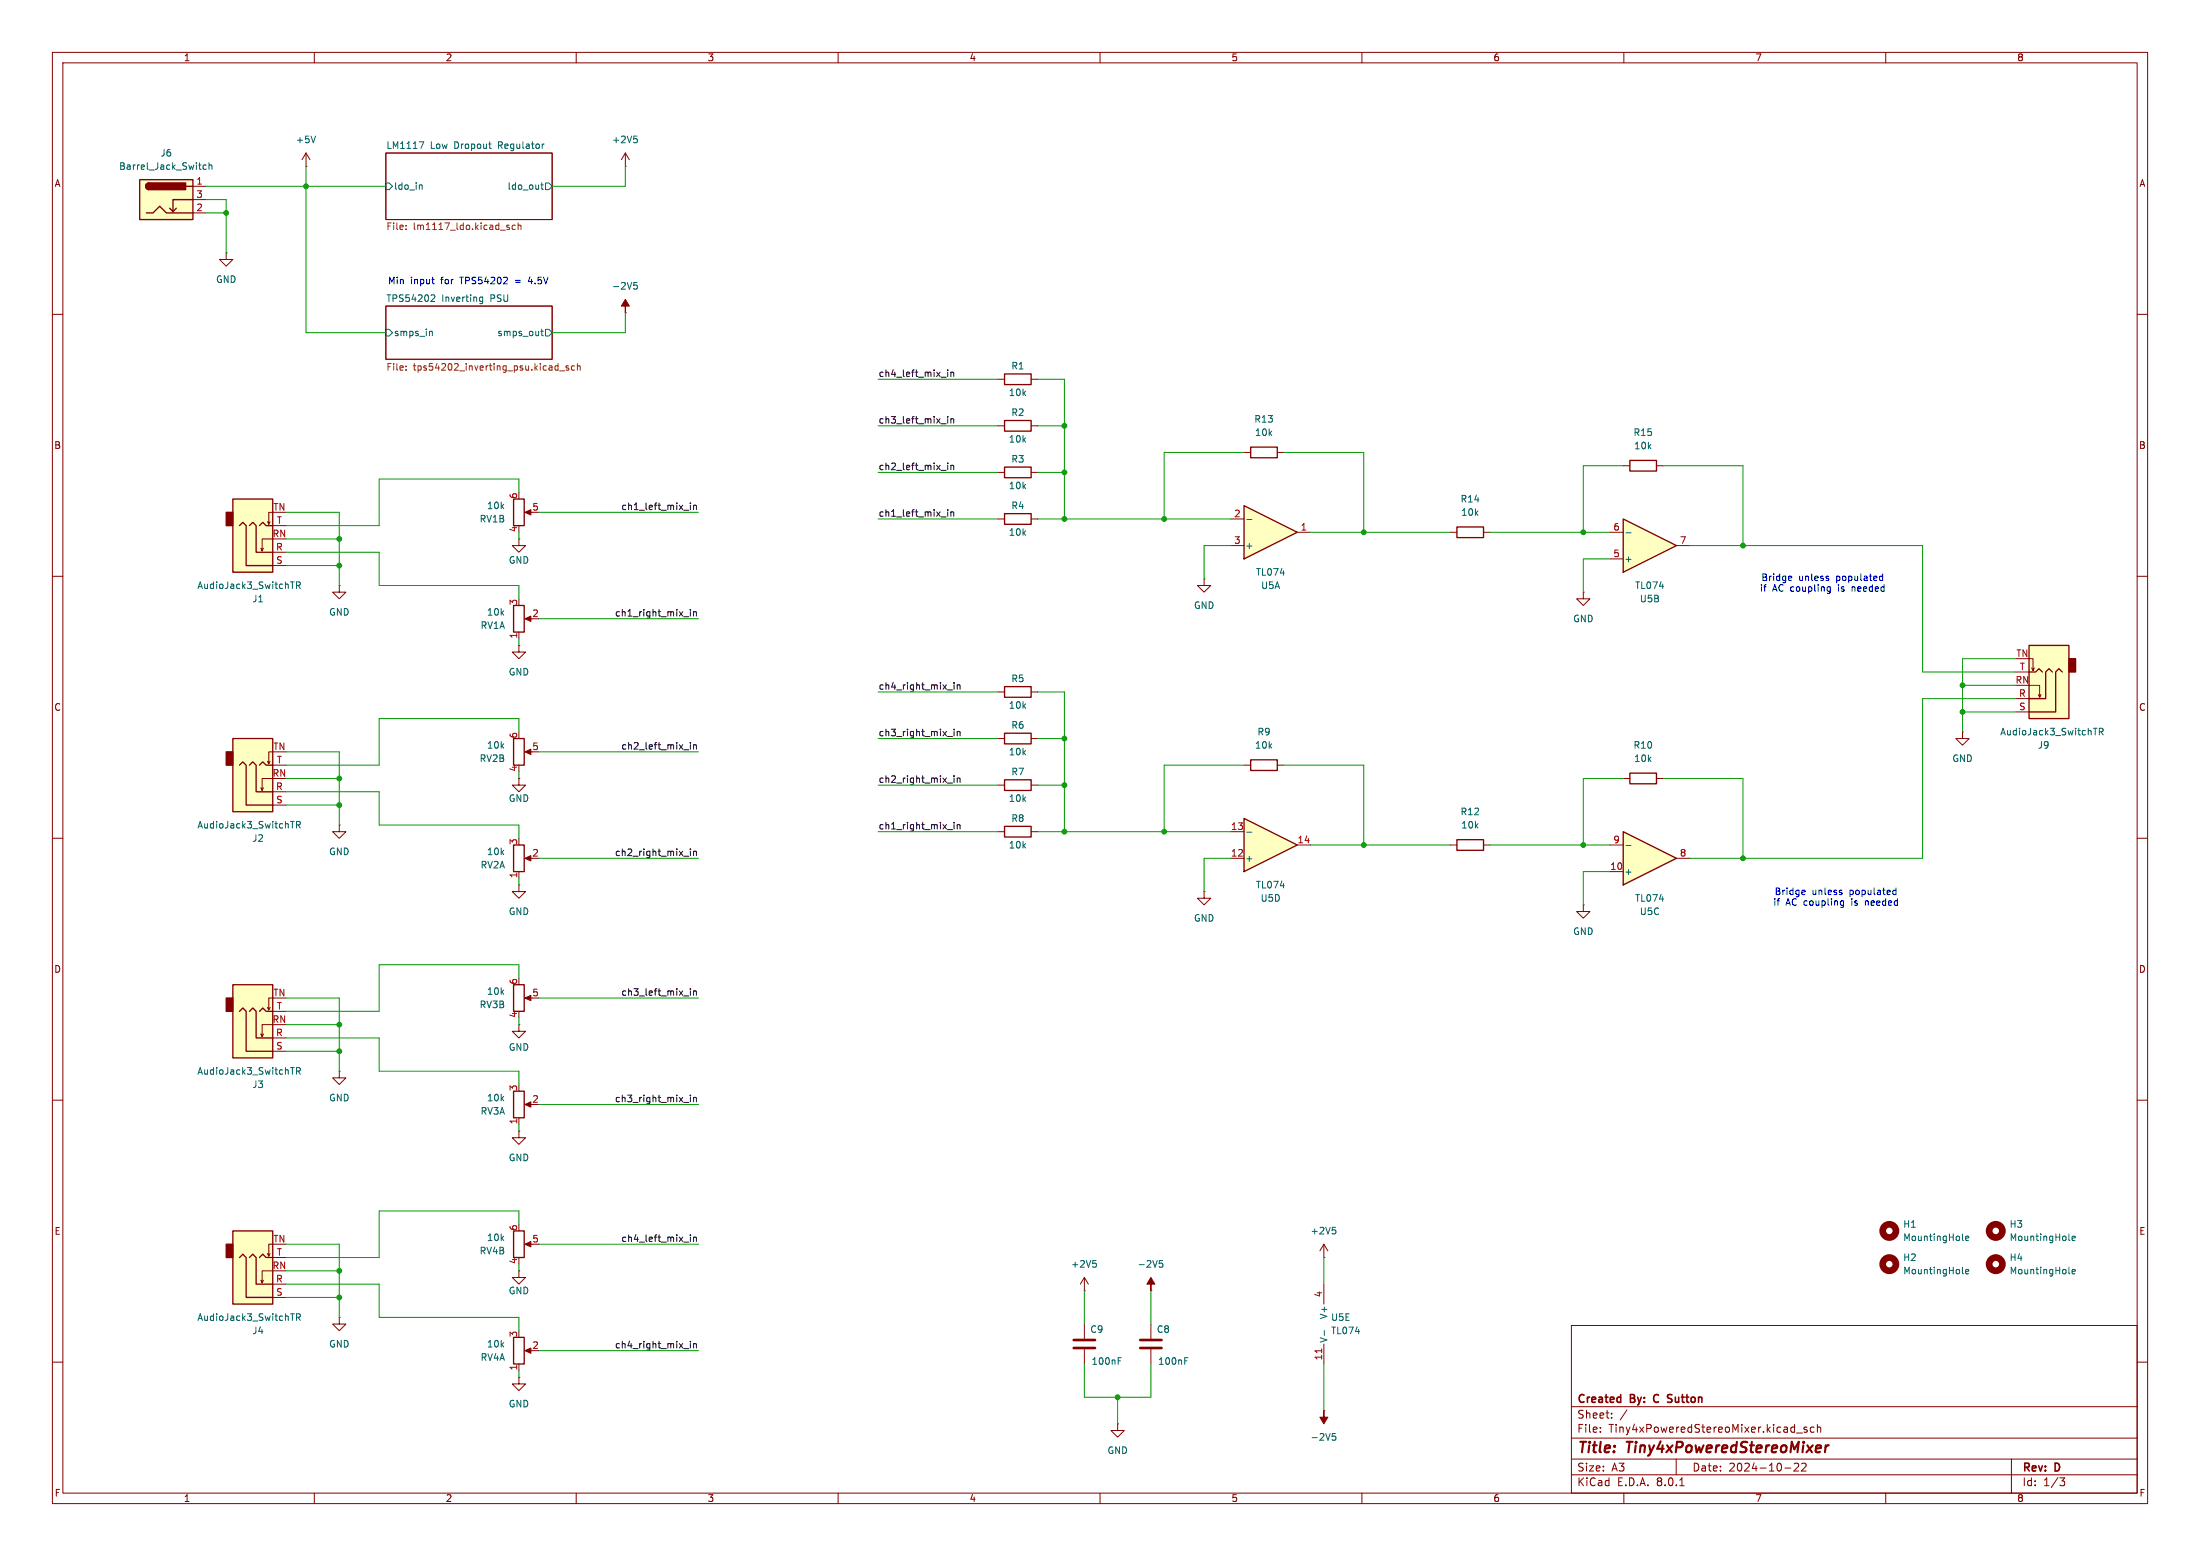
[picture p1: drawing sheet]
<svg xmlns="http://www.w3.org/2000/svg" width="420mm" height="297mm" viewBox="0 0 420 297" stroke-linecap="round" stroke-linejoin="round" font-family="sans-serif">
<g fill="none" stroke="#840000" stroke-width=".19">
<path d="M10 10h400v277h-400zM12 12h396v273h-396zM60 10v2M110 10v2M160 10v2M210 10v2M260 10v2M310 10v2M360 10v2M58.4 31.8h.1M58.4 29.2l-.7 1.3M58.4 29.2v2.6"/>
<path d="M58.4 29.2l.8 1.3M73.7 29.2h31.7v12.7h-31.7zM10 60h2M73.7 58.4h31.7v10.2h-31.7zM408 60h2M10 110h2M408 110h2M10 160h2M408 160h2M302.3 172.7v1.3h1.2l-1.2 1.3-1.3-1.3h1.3M302.3 172.7h.1M10 210h2"/>
<path d="M408 210h2M100.6 237.5h1M10 260h2M300 253h108v32h-108zM408 260h2M300 278.5h108M300 274.5h108M300 268.5h108M305.5 273.2v.2M305.5 272.5v.1M307.7 270.5v.2M307.7 269.8v.1"/>
<path d="M310.6 269.1l-1.3 1.9M320 278.5v3M342.9 273.5h1.2M343.3 279.4v.5l-.9 .9h1M344.7 279.4v.5l-.8 .9h.9M344.9 272.5l-.3-.1-.2 .2v.2l.5 .2v.3h-.5M346.3 272.5l-.4-.1-.3 .3 .1 .6h.6M346.9 272.5l.3-.1 .3 .1 .1 .9M346.9 271.9v1.5M384 278.5v6.5M60 285v2M110 285v2"/>
<path d="M160 285v2M210 285v2M260 285v2M300 281.5h108M310 285v2M320.7 283.6h.8M340.7 280.2h1.2M360 285v2M393.2 282.1h1l-.5 .6 .4 .1 .1 .5-.3 .3h-.5"/>
</g>
<path d="M348.5 275.9l-.1 1.3M349.1 275.9l-.4 .1-.2 .3" fill="none" stroke="#840000" stroke-width=".4"/>
<path d="M309.3 266.7l.1 .1M309.4 266.2v1.5M309.4 267.6l-.1 .1M315.8 266.4l-.1 .4 .1 .7M318.5 266.8l.5 .2M318.5 266.3h.7M319 267.6l-.5 .1" fill="none" stroke="#840000" stroke-width=".3"/>
<g fill="none" stroke="#006464" stroke-width=".19">
<path d="M60.2 26l-.4 1.2M73.7 34.9h.6l.6 .7-.6 .6h-.6zM80 27.1h.9l-.5 1.2M80.2 35.3l.4 .2v.6M93.3 27.5h.5M93.7 28.3h.1M103.2 35.3h.5M103.4 34.9v1.1l.3 .1M103.9 27.5h-.3M104.1 34.9h.7l.6 .7-.6 .6h-.7zM82.5 56.3h.4l.1 .3-.8 .9h.8M91.6 57.4l.2 .1h.3"/>
<path d="M92.1 56.7v1l-.2 .3-.3-.1M92.1 56.8l-.3-.1-.2 .1M73.7 62.9h.6l.6 .6-.6 .6h-.6zM82.2 63.2l.3 .2v.7M103.2 63.2h.5M103.4 62.8v1.1l.3 .2M104.1 62.9h.7l.6 .6-.6 .6h-.7z"/>
</g>
<g fill="none" stroke="#725600" stroke-width=".19">
<path d="M77.5 43.7v.1M77.5 43v.2M96.8 43.3l.5 .3-.1 .2h-.3M96.8 43h.4M98.4 43h-.4l-.2 .2 .1 .6h.5M98.9 43.1l.2-.1h.3l.1 .8M98.9 42.5v1.3M77.5 69.9v.1M77.5 70.5v.2M106.4 69.8l.1 .1M106.5 69.4v1.3M106.5 70.6l-.1 .1"/>
<path d="M106.8 70.8h1M108.5 69.9l-.3-.1-.2 .2 .1 .2 .4 .1v.3h-.5M109.7 69.9l-.4-.1-.2 .3 .1 .5h.5M110.2 69.9l.2-.1 .3 .1 .1 .8M110.2 69.4v1.3"/>
</g>
<path d="M100.2 237.5l1.1-.5v1z" fill="#840000" stroke="#840000" stroke-width=".19"/>
<path d="M98 234.9h2.1v5.1h-2.1z" fill="none" stroke="#840000" stroke-width=".25"/>
<path d="M309.9 158.8l10.1 5-10.1 5.1z" fill="#ffffc2"/>
<path d="M309.9 158.8l10.1 5-10.1 5.1z" fill="none" stroke="#840000" stroke-width=".25"/>
<path d="M307.3 166.4h2.6M307.3 161.3h2.6M320 163.8h2.6" fill="none" stroke="#840000" stroke-width=".19"/>
<path d="M310.4 161.4h1M374.6 243l.2 .1M375.2 242.7l.6-.1v-.2l-.4-.1-.2 .2 .1 .6h.5" fill="none" stroke="#006464" stroke-width=".19"/>
<circle cx="360.7" cy="241.3" r="1.27" fill="none" stroke="#840000" stroke-width="1.3"/>
<path d="M26.7 34.3h10.1v7.6h-10.1z" fill="#ffffc2"/>
<path d="M26.7 34.3h10.1v7.6h-10.1zM28.4 34.9a.64 .64 0 0 0-.6 .7 .64 .64 0 0 0 .6 .6M33.7 39.8l-.7 .6M35.6 35.6h1.2M36.8 38.1h-3.8v2.3l-.6-.6M27.9 40.6h1.3l1.3-1.2 1.2 1.2h5.1" fill="none" stroke="#840000" stroke-width=".25"/>
<g fill="#840000" stroke="#840000" stroke-width=".25">
<path d="M28 35.1l.4-.2v1.3a.63 .63 0 0 1-.5-.4 .63 .63 0 0 1 .1-.7z"/>
<path d="M28.4 34.9h7v1.3h-7z"/>
</g>
<path d="M36.8 35.6h2.6M36.8 38.1h2.6M119.4 31.8h.1M119.4 29.2l-.8 1.3M119.4 29.2v2.6M119.4 29.2l.7 1.3M36.8 40.6h2.6M43.2 48.3v1.2h1.2l-1.2 1.3-1.3-1.3h1.3M43.2 48.3h.1M64.8 157.5v1.3h1.2l-1.2 1.2-1.3-1.2h1.3M64.8 157.5h.1" fill="none" stroke="#840000" stroke-width=".19"/>
<path d="M39.4 31.5h-.4l-.2 .2 .1 .6h.5M39.9 31.6l.2-.1h.3l.1 .8M39.9 31.1v1.2M121 26h.6M121.4 26.5l.3 .2v.3l-.3 .2M374.6 236.6l.2 .2M375.2 236.4l.6-.1v-.3h-.4l-.2 .1 .1 .6h.5M395 236.6l.1 .2M395.6 236.4l.6-.1-.1-.3h-.4l-.1 .1v.6h.5M395 243l.1 .1M395.6 242.7l.6-.1-.1-.2-.4-.1-.1 .2v.6h.5" fill="none" stroke="#006464" stroke-width=".19"/>
<g fill="none" stroke="#840000" stroke-width="1.3">
<circle cx="360.7" cy="234.9" r="1.27"/>
<circle cx="381" cy="234.9" r="1.27"/>
<circle cx="381" cy="241.3" r="1.27"/>
</g>
<path d="M309.9 99.1l10.1 5-10.1 5.1z" fill="#ffffc2"/>
<path d="M309.9 99.1l10.1 5-10.1 5.1zM238.8 145h5v2.1h-5z" fill="none" stroke="#840000" stroke-width=".25"/>
<path d="M307.3 106.7h2.6M307.3 101.6h2.6M320 104.1h2.6M237.5 146.1h1.3M243.8 146.1h1.3M229.9 170.2v1.3h1.2l-1.2 1.2-1.3-1.2h1.3M229.9 170.2h.1" fill="none" stroke="#840000" stroke-width=".19"/>
<path d="M310.4 101.7h1" fill="none" stroke="#006464" stroke-width=".19"/>
<path d="M237.5 156.2l10.1 5.1-10.1 5.1z" fill="#ffffc2"/>
<path d="M191.8 157.7h5v2.1h-5zM191.8 148.8h5v2.1h-5zM237.5 156.2l10.1 5.1-10.1 5.1z" fill="none" stroke="#840000" stroke-width=".25"/>
<path d="M64.8 111.8v1.2h1.2l-1.2 1.3-1.3-1.3h1.3M64.8 111.8h.1M190.5 158.8h1.3M190.5 149.9h1.3M196.8 158.8h1.3M196.8 149.9h1.3M234.9 158.8h2.6M99.1 168.9v1.3h1.2l-1.2 1.3-1.3-1.3h1.3M99.1 168.9h.1M234.9 163.8h2.6M247.6 161.3h2.6" fill="none" stroke="#840000" stroke-width=".19"/>
<path d="M238 158.8h1" fill="none" stroke="#006464" stroke-width=".19"/>
<path d="M44.4 95.3h7.7v13.9h-7.7z" fill="#ffffc2"/>
<path d="M43.2 97.8h1.2v2.5h-1.2z" fill="#840000" stroke="#840000" stroke-width=".25"/>
<g fill="none" stroke="#840000" stroke-width=".19">
<path d="M51.6 99.6l-.3 .5M52.1 97.8h-.8v2.3l-.2-.5M100.6 97.8h1M50.3 104.6l-.3 .6M52.1 102.9h-2.1v2.3l-.2-.6M52.1 105.4h2.5M52.1 108h2.5M52.1 100.3h2.5M99.1 102.9v1.2h1.2l-1.2 1.3-1.3-1.3h1.3M99.1 102.9h.1M100.6 118.1h1M99.1 123.2v1.3h1.2l-1.2 1.2-1.3-1.2h1.3"/>
<path d="M99.1 123.2h.1M99.1 120.7v1.2M99.1 195.6v1.3h1.2l-1.2 1.2-1.3-1.2h1.3M99.1 195.6h.1M100.6 190.5h1M252.7 237.5l-.7 1.3M252.7 237.5v2.5M252.7 237.5l.8 1.3M64.8 251.5v1.2h1.2l-1.2 1.3-1.3-1.3h1.3M64.8 251.5h.1M207 246.4h.1M207 243.8l-.8 1.3"/>
<path d="M207 243.8v2.6M207 252.7v2.8M207 257.6v2.7M207 243.8l.8 1.3M219.7 252.7v2.8M219.7 257.6v2.7M252.7 240h.1M252.7 245.1v3.8M252.7 256.5v3.8M99.1 262.9v1.3h1.2l-1.2 1.2-1.3-1.2h1.3M99.1 262.9h.1M213.4 271.8v1.2h1.2l-1.2 1.3-1.3-1.3h1.3"/>
<path d="M213.4 271.8h.1M252.7 269.2h.1"/>
</g>
<path d="M44.4 95.3h7.7v13.9h-7.7zM98 95.3h2.1v5h-2.1zM45.7 100.3l.7-.6 .6 .6v7.7h5.1M47.6 100.3l.7-.6 .6 .6v5.1h3.2M49.5 100.3l.7-.6 .6 .6h1.3M98 115.6h2.1v5.1h-2.1zM98 188h2.1v5h-2.1z" fill="none" stroke="#840000" stroke-width=".25"/>
<g fill="none" stroke="#006464" stroke-width=".19">
<path d="M55.5 111.1h.7M56.6 111.7h.6l.1-.2v-.3l-.7-.1v1.2M56.9 111.7l.4 .6M254.4 234.3h.6M254.8 234.7l.2 .3v.3l-.2 .2M208.6 240.6h.6M209.1 241.1l.2 .2v.3l-.2 .3M213.5 259.8h.4M213.5 259.2h.6M226.2 259.8h.4M226.2 259.2h.6M252.8 254v.9"/>
<path d="M254.4 273.6h.6M254.4 274.2l.4-.1 .2 .3-.1 .4h-.5"/>
</g>
<g fill="#840000" stroke="#840000" stroke-width=".19">
<path d="M100.2 97.8l1.1-.5v1z"/>
<path d="M100.2 118.1l1.1-.5v1z"/>
<path d="M100.2 190.5l1.1-.5v1z"/>
<path d="M252.7 269.2v1.3h.8l-.8 1.3-.7-1.3h.7z"/>
</g>
<path d="M205 257.3h4M205 255.8h4M217.7 257.3h4M217.7 255.8h4" fill="none" stroke="#840000" stroke-width=".51"/>
<path d="M252.3 257.5v.7" fill="none" stroke="#a90000" stroke-width=".19"/>
<path d="M44.4 234.9h7.7v14h-7.7z" fill="#ffffc2"/>
<path d="M43.2 237.5h1.2v2.5h-1.2z" fill="#840000" stroke="#840000" stroke-width=".25"/>
<g fill="none" stroke="#840000" stroke-width=".19">
<path d="M190.5 72.4h1.3M196.8 72.4h1.3M190.5 81.3h1.3M196.8 81.3h1.3M237.5 86.4h1.3M243.8 86.4h1.3M64.8 204.5v1.2h1.2l-1.2 1.3-1.3-1.3h1.3M64.8 204.5h.1M51.6 239.3l-.3 .5M52.1 237.5h-.8v2.3l-.2-.5M50.3 244.3l-.3 .6M52.1 242.6h-2.1v2.3l-.2-.6"/>
<path d="M52.1 245.1h2.5M52.1 247.6h2.5M52.1 240h2.5M219.7 246.4h.1"/>
</g>
<path d="M191.8 71.4h5v2h-5zM191.8 80.3h5v2h-5zM238.8 85.3h5v2.1h-5zM44.4 234.9h7.7v14h-7.7zM45.7 240l.7-.6 .6 .6v7.6h5.1M47.6 240l.7-.6 .6 .6v5.1h3.2M49.5 240l.7-.6 .6 .6h1.3" fill="none" stroke="#840000" stroke-width=".25"/>
<path d="M55.5 250.8h.7M56.6 251.4h.6l.1-.2v-.3l-.7-.1v1.2M56.9 251.4l.4 .6M221.3 240.6h.6M221.3 241.2l.5-.1 .2 .2-.1 .5h-.6" fill="none" stroke="#006464" stroke-width=".19"/>
<path d="M219.7 243.8l.8 1.3h-.8v1.3v-1.3h-.8z" fill="#840000" stroke="#840000" stroke-width=".19"/>
<path d="M44.4 188h7.7v13.9h-7.7z" fill="#ffffc2"/>
<path d="M43.2 190.5h1.2v2.5h-1.2z" fill="#840000" stroke="#840000" stroke-width=".25"/>
<g fill="none" stroke="#840000" stroke-width=".19">
<path d="M190.5 90.2h1.3M190.5 99.1h1.3M196.8 90.2h1.3M196.8 99.1h1.3M190.5 132.1h1.3M196.8 132.1h1.3M99.1 148.6v1.3h1.2l-1.2 1.2-1.3-1.2h1.3M99.1 148.6h.1M100.6 143.5h1M190.5 141h1.3M196.8 141h1.3M99.1 166.4v1.2"/>
<path d="M100.6 163.8h1M50.3 197.4l-.3 .5M51.6 192.3l-.3 .5M52.1 190.5h-.8v2.3l-.2-.5M52.1 195.6h-2.1v2.3l-.2-.5M52.1 198.1h2.5M52.1 193h2.5M52.1 200.7h2.5"/>
</g>
<path d="M191.8 89.2h5v2h-5zM191.8 98h5v2.1h-5zM191.8 140h5v2h-5zM191.8 131.1h5v2h-5zM98 141h2.1v5.1h-2.1zM98 161.3h2.1v5.1h-2.1zM44.4 188h7.7v13.9h-7.7zM45.7 193l.7-.6 .6 .6v7.7h5.1M47.6 193l.7-.6 .6 .6v5.1h3.2M49.5 193l.7-.6 .6 .6h1.3" fill="none" stroke="#840000" stroke-width=".25"/>
<path d="M55.5 203.8h.7M56.6 204.4h.6l.1-.2v-.3l-.7-.1v1.2M56.9 204.4l.4 .6" fill="none" stroke="#006464" stroke-width=".19"/>
<g fill="#840000" stroke="#840000" stroke-width=".19">
<path d="M100.2 163.8l1.1-.5v1z"/>
<path d="M100.2 143.5l1.1-.5v1z"/>
</g>
<path d="M44.4 141h7.7v13.9h-7.7z" fill="#ffffc2"/>
<path d="M43.2 143.5h1.2v2.6h-1.2z" fill="#840000" stroke="#840000" stroke-width=".25"/>
<path d="M229.9 110.5v1.3h1.2l-1.2 1.2-1.3-1.2h1.3M229.9 110.5h.1M50.3 150.4l-.3 .5M51.6 145.3l-.3 .5M52.1 143.5h-.8v2.3l-.2-.5M52.1 148.6h-2.1v2.3l-.2-.5M52.1 151.1h2.5M52.1 153.7h2.5M52.1 146.1h2.5" fill="none" stroke="#840000" stroke-width=".19"/>
<path d="M44.4 141h7.7v13.9h-7.7zM45.7 146.1l.7-.7 .6 .7v7.6h5.1M47.6 146.1l.7-.7 .6 .7v5h3.2M49.5 146.1l.7-.7 .6 .7h1.3" fill="none" stroke="#840000" stroke-width=".25"/>
<path d="M55.5 156.8h.7M56.6 157.5l.6-.1 .1-.2v-.3l-.7-.1v1.3M56.9 157.5l.4 .6" fill="none" stroke="#006464" stroke-width=".19"/>
<path d="M237.5 96.5l10.1 5.1-10.1 5.1z" fill="#ffffc2"/>
<path d="M237.5 96.5l10.1 5.1-10.1 5.1zM311.1 87.9h5.1v2h-5.1zM278.1 100.6h5.1v2h-5.1zM311.1 147.6h5.1v2h-5.1zM278.1 160.3h5.1v2h-5.1zM98 208.3h2.1v5.1h-2.1z" fill="none" stroke="#840000" stroke-width=".25"/>
<g fill="none" stroke="#840000" stroke-width=".19">
<path d="M119.4 59.7h.1M234.9 99.1h2.6M309.9 88.9h1.2M316.2 88.9h1.3M234.9 104.1h2.6M247.6 101.6h2.6M276.9 101.6h1.2M283.2 101.6h1.3M302.3 113v1.3h1.2l-1.2 1.3-1.3-1.3h1.3M302.3 113h.1M374.6 139.7v1.3h-1.2l1.2 1.2 1.3-1.2h-1.3M374.6 139.7h.1"/>
<path d="M309.9 148.6h1.2M316.2 148.6h1.3M276.9 161.3h1.2M283.2 161.3h1.3M99.1 215.9v1.3h1.2l-1.2 1.2-1.3-1.2h1.3M99.1 215.9h.1M99.1 213.4v1.2M100.6 210.8h1"/>
</g>
<path d="M121 53.9h.6M121 54.5l.4-.1 .3 .2-.1 .5h-.6M238 99.2h1" fill="none" stroke="#006464" stroke-width=".19"/>
<g fill="#840000" stroke="#840000" stroke-width=".19">
<path d="M119.4 57.2l.7 1.2h-.7v1.3v-1.3h-.8z"/>
<path d="M100.2 210.8l1.1-.5v1z"/>
</g>
<path d="M387.3 123.2h7.7v14h-7.7z" fill="#ffffc2"/>
<path d="M395 125.7h1.2v2.6h-1.2z" fill="#840000" stroke="#840000" stroke-width=".25"/>
<path d="M384.8 133.4h2.5M384.8 135.9h2.5M384.8 128.3h2.5M387.3 125.7h.8v2.3l.3-.5M387.3 130.8h2.1v2.3l.2-.5M387.9 127.5l.2 .5M389.1 132.6l.3 .5M99.1 242.6v1.2h1.2l-1.2 1.3-1.3-1.3h1.3M99.1 242.6h.1M100.6 257.8h1M99.1 260.3v1.3" fill="none" stroke="#840000" stroke-width=".19"/>
<path d="M387.3 123.2h7.7v14h-7.7zM387.3 128.3h1.3l.7-.7 .6 .7M391.8 128.3l-.6-.7-.7 .7v5.1h-3.2M393.7 128.3l-.6-.7-.7 .7v7.6h-5.1M98 255.3h2.1v5h-2.1z" fill="none" stroke="#840000" stroke-width=".25"/>
<path d="M399.6 139h.8M400.8 139.7l.6-.1 .1-.2-.1-.3-.6-.1v1.3M401.1 139.7l.4 .6" fill="none" stroke="#006464" stroke-width=".19"/>
<path d="M100.2 257.8l1.1-.5v1z" fill="#840000" stroke="#840000" stroke-width=".19"/>
<g fill="none" stroke="#0f0f0f" stroke-width=".19">
<path d="M179.7 72h.9M180.9 70.6v.1M180.9 71v.9M180.9 79.5v.1M180.9 79.9v.9M181.5 71v.9M181.5 79.9v.9M181.5 71.2l.2-.2 .3 .1 .1 .8M130.5 97.4h1M131.8 96v.1M131.8 96.4v.9M132.4 96.4v.9"/>
<path d="M132.4 96.6l.2-.2 .3 .1v.8M179.7 98.7h.9M179.7 80.9h.9M179.7 89.8h.9M180.9 88.4v.1M180.9 88.8v.9M180.9 97.3v.1M180.9 97.7v.8M181.5 88.8v.9M181.5 97.7v.8M181.5 80l.2-.1 .3 .1 .1 .8M181.5 88.9l.2-.1 .3 .1 .1 .8"/>
<path d="M181.5 97.8l.2-.1 .3 .1 .1 .7M130.5 117.7h1M131.8 116.3v.1M131.8 116.8v.8M132.4 116.8v.8M132.4 116.9l.2-.1h.3v.8M180.9 131.7h.9M182.1 130.3v.1M182.1 130.7v.9M182.1 139.2v.1M182.1 139.6v.9M182.7 130.7v.9"/>
<path d="M182.7 139.6v.9M182.7 130.8l.2-.1 .3 .1 .1 .8M182.7 139.7l.2-.1 .3 .1 .1 .8M130.5 143.1h1M131.8 141.7v.1M131.8 142.2v.8M132.4 142.2v.8M132.4 142.3l.2-.1h.3v.8M180.9 158.4h.9M180.9 140.6h.9M180.9 149.5h.9M182.1 148.1v.1"/>
<path d="M182.1 148.5v.8M182.1 157v.1M182.1 157.4v.8M182.7 148.5v.8M182.7 157.4v.8M182.7 157.5l.2-.1 .3 .1 .1 .7M182.7 148.6l.2-.1 .3 .1 .1 .7M130.5 163.4h1M131.8 162v.2M131.8 162.5v.8M132.4 162.5v.8M132.4 162.6l.2-.1h.3v.8"/>
<path d="M130.5 190.1h1M131.8 188.7v.1M131.8 189.1v.9M132.4 189.1v.9M132.4 189.3l.2-.2 .3 .1v.8M130.5 210.4h1M131.8 209v.2M131.8 209.5v.8M132.4 209.5v.8M132.4 209.6l.2-.1h.3v.8M130.5 237.1h1M131.8 235.7v.1"/>
<path d="M131.8 236.1v.9M132.4 236.1v.9M132.4 236.3l.2-.2 .3 .1v.8M130.5 257.4h1M131.8 256v.1M131.8 256.5v.8M132.4 256.5v.8M132.4 256.6l.2-.1h.3v.8"/>
</g>
<g fill="none" stroke="#0000c2" stroke-width=".19">
<path d="M82.4 53.3h.5M82.7 54.1l.2 .1M101.2 52.8l-.3 1h.8M341.6 110h.4l.1 .3-.7 .1M342 110.8h-.4M348.9 112.8h.5M348.9 112.1h.5M348.9 110.4l.2 .2-.2 .2M348.9 110h.2M349.4 112v1l-.1 .2-.3 .1M358.9 110.8h.5M358.9 110h.5"/>
<path d="M359.4 109.5v1.3M344.2 169.9l.3 .1 .1 .2-.6 .1M344.5 170.7l-.3 .1M351.5 172.7h.4M351.5 172h.4M351.5 170.3l.2 .2-.2 .3M351.5 169.9l.1 .1M351.9 172v1l-.1 .2h-.3M361.5 170.7h.4M361.5 170h.4M361.9 169.5v1.3"/>
</g>
<g fill="none" stroke="#009600" stroke-width=".19">
<path d="M39.4 35.6h34.3M39.4 38.1h3.8v10.2M58.4 31.8v31.7h15.3M119.4 31.8v3.8h-14M39.4 40.6h3.8M119.4 59.7v3.8h-14M167.6 72.4h22.9M198.1 72.4h5.1v26.7M54.6 97.8h10.2v14M99.1 94v-2.6h-26.7v8.9h-17.8M102.9 97.8h30.4M167.6 99.1h22.9"/>
<path d="M167.6 81.3h22.9M167.6 90.2h22.9M198.1 99.1h36.8M198.1 81.3h5.1M198.1 90.2h5.1M237.5 86.4h-15.3v12.7M245.1 86.4h15.2v15.2M309.9 88.9h-7.6v12.7M317.5 88.9h15.2v15.2M54.6 105.4h17.8v6.4h26.7v2.5M54.6 108h10.2M54.6 102.9h10.2"/>
<path d="M99.1 101.6v1.3M102.9 118.1h30.4M234.9 104.1h-5v6.4M250.2 101.6h26.7M284.5 101.6h22.8M307.3 106.7h-5v6.3M322.6 104.1h44.4v24.2h17.8M99.1 121.9v1.3M99.1 139.7v-2.5h-26.7v8.9h-17.8M167.6 132.1h22.9M198.1 132.1h5.1v26.7M374.6 135.9h10.2"/>
<path d="M374.6 130.8h10.2M384.8 133.4h-17.8v30.4h-44.4M384.8 125.7h-10.2v14M54.6 151.1h17.8v6.4h26.7v2.5M54.6 143.5h10.2v14M54.6 153.7h10.2M54.6 148.6h10.2M99.1 147.3v1.3M102.9 143.5h30.4M167.6 158.8h22.9M167.6 149.9h22.9M167.6 141h22.9"/>
<path d="M198.1 158.8h36.8M198.1 149.9h5.1M198.1 141h5.1M237.5 146.1h-15.3v12.7M245.1 146.1h15.2v15.2M309.9 148.6h-7.6v12.7M317.5 148.6h15.2v15.2M99.1 167.6v1.3M102.9 163.8h30.4M234.9 163.8h-5v6.4M250.2 161.3h26.7M284.5 161.3h22.8"/>
<path d="M307.3 166.4h-5v6.3M54.6 198.1h17.8v6.4h26.7v2.5M54.6 190.5h10.2v14M54.6 195.6h10.2M99.1 186.7v-2.5h-26.7v8.8h-17.8M99.1 194.3v1.3M102.9 190.5h30.4M54.6 200.7h10.2M99.1 214.6v1.3M102.9 210.8h30.4M54.6 237.5h10.2v14M99.1 233.7v-2.6h-26.7v8.9h-17.8"/>
<path d="M102.9 237.5h30.4M54.6 245.1h17.8v6.4h26.7v2.5M54.6 247.6h10.2M54.6 242.6h10.2M99.1 241.3v1.3M102.9 257.8h30.4M207 246.4v6.3M219.7 246.4v6.3M252.7 240v5.1M99.1 261.6v1.3M207 260.3v6.4h12.7v-6.4M213.4 266.7v5.1"/>
<path d="M252.7 260.3v8.9"/>
</g>
<g fill="#009600" stroke="#009600" stroke-width=".19">
<circle cx="64.8" cy="102.9" r=".46"/>
<circle cx="64.8" cy="108" r=".46"/>
<circle cx="64.8" cy="247.6" r=".46"/>
<circle cx="64.8" cy="242.6" r=".46"/>
<circle cx="64.8" cy="195.6" r=".46"/>
<circle cx="64.8" cy="200.7" r=".46"/>
<circle cx="64.8" cy="153.7" r=".46"/>
<circle cx="64.8" cy="148.6" r=".46"/>
<circle cx="58.4" cy="35.6" r=".46"/>
<circle cx="43.2" cy="40.6" r=".46"/>
<circle cx="203.2" cy="141" r=".46"/>
<circle cx="222.2" cy="158.8" r=".46"/>
<circle cx="203.2" cy="149.9" r=".46"/>
<circle cx="203.2" cy="158.8" r=".46"/>
<circle cx="213.4" cy="266.7" r=".46"/>
<circle cx="203.2" cy="99.1" r=".46"/>
<circle cx="203.2" cy="90.2" r=".46"/>
<circle cx="203.2" cy="81.3" r=".46"/>
<circle cx="222.2" cy="99.1" r=".46"/>
<circle cx="260.3" cy="161.3" r=".46"/>
<circle cx="260.3" cy="101.6" r=".46"/>
<circle cx="302.3" cy="101.6" r=".46"/>
<circle cx="332.7" cy="104.1" r=".46"/>
<circle cx="374.6" cy="135.9" r=".46"/>
<circle cx="374.6" cy="130.8" r=".46"/>
<circle cx="302.3" cy="161.3" r=".46"/>
<circle cx="332.7" cy="163.8" r=".46"/>
</g>
<g font-size="2.8" fill="#840000">
<text x="301" y="277.9">Title:</text>
<text x="310.6" y="277.9">Tiny4xPoweredStereoMixer</text>
</g>
<g font-size="2.1" fill="#840000">
<text x="301" y="268.2">Created</text>
<text x="311.3" y="268.2">By:</text>
<text x="316.4" y="268.2">C</text>
<text x="319.6" y="268.2">Sutton</text>
<text x="301" y="273.7">File:</text>
<text x="301" y="271">Sheet:</text>
<text x="307.1" y="273.7">Tiny4xPoweredStereoMixer.kicad_sch</text>
<text x="301" y="281.1">Size:</text>
<text x="307.6" y="281.1">A3</text>
<text x="323" y="281.1">Date:</text>
<text x="330" y="281.1">2024-10-22</text>
<text x="386" y="281.3">Rev:</text>
<text x="392.4" y="281.3">D</text>
<text x="301" y="283.9">KiCad</text>
<text x="308.7" y="283.9">E.D.A.</text>
<text x="316.3" y="283.9">8.0.1</text>
<text x="386" y="283.9">Id:</text>
<text x="390.1" y="283.9">1/3</text>
</g>
<g font-size="1.8" fill="#840000">
<text x="35" y="11.9">1</text>
<text x="85" y="11.9">2</text>
<text x="135" y="11.9">3</text>
<text x="185" y="11.9">4</text>
<text x="235" y="11.9">5</text>
<text x="285" y="11.9">6</text>
<text x="335" y="11.9">7</text>
<text x="385" y="11.9">8</text>
<text x="10.3" y="35.9">A</text>
<text x="408.3" y="35.9">A</text>
<text x="10.3" y="85.9">B</text>
<text x="408.2" y="85.9">B</text>
<text x="10.3" y="135.9">C</text>
<text x="408.2" y="135.9">C</text>
<text x="10.3" y="185.9">D</text>
<text x="408.2" y="185.9">D</text>
<text x="10.3" y="235.9">E</text>
<text x="408.3" y="235.9">E</text>
<text x="10.3" y="285.9">F</text>
<text x="35" y="286.9">1</text>
<text x="85" y="286.9">2</text>
<text x="135" y="286.9">3</text>
<text x="185" y="286.9">4</text>
<text x="235" y="286.9">5</text>
<text x="285" y="286.9">6</text>
<text x="335" y="286.9">7</text>
<text x="385" y="286.9">8</text>
<text x="408.3" y="285.9">F</text>
</g>
<g font-size="1.8" fill="#006464">
<text x="56.4" y="27.5">+5V</text>
<text x="73.7" y="28.5">LM1117</text>
<text x="82.1" y="28.5">Low</text>
<text x="86.8" y="28.5">Dropout</text>
<text x="95.4" y="28.5">Regulator</text>
<text x="116.7" y="27.5">+2V5</text>
<text x="22.6" y="32.6">Barrel_Jack_Switch</text>
<text x="30.6" y="30.1">J6</text>
<text x="75.1" y="36.4">ldo_in</text>
<text x="96.8" y="36.4">ldo_out</text>
<text x="41.1" y="54.2">GND</text>
<text x="73.7" y="57.7">TPS54202</text>
<text x="84.3" y="57.7">Inverting</text>
<text x="93.7" y="57.7">PSU</text>
<text x="116.7" y="55.5">-2V5</text>
<text x="75.1" y="64.4">smps_in</text>
<text x="94.9" y="64.4">smps_out</text>
<text x="193" y="70.7">R1</text>
<text x="192.5" y="75.8">10k</text>
<text x="193" y="79.6">R2</text>
<text x="239.4" y="80.9">R13</text>
<text x="239.5" y="83.4">10k</text>
<text x="311.7" y="83.4">R15</text>
<text x="192.5" y="84.7">10k</text>
<text x="193" y="88.5">R3</text>
<text x="311.9" y="86">10k</text>
<text x="192.5" y="93.6">10k</text>
<text x="91.5" y="99.9">RV1B</text>
<text x="92.9" y="97.4">10k</text>
<text x="193" y="97.4">R4</text>
<text x="278.7" y="96.1">R14</text>
<text x="278.8" y="98.7">10k</text>
<text x="97" y="107.8">GND</text>
<text x="192.5" y="102.5">10k</text>
<text x="237.6" y="105">+</text>
<text x="310" y="107.5">+</text>
<text x="37.6" y="112.6">AudioJack3_SwitchTR</text>
<text x="239.7" y="110.1">TL074</text>
<text x="240.7" y="112.6">U5A</text>
<text x="312" y="112.6">TL074</text>
<text x="48.1" y="115.2">J1</text>
<text x="62.7" y="117.7">GND</text>
<text x="92.9" y="117.7">10k</text>
<text x="227.8" y="116.4">GND</text>
<text x="300.2" y="119">GND</text>
<text x="313" y="115.2">U5B</text>
<text x="91.7" y="120.2">RV1A</text>
<text x="97" y="129.1">GND</text>
<text x="193" y="130.4">R5</text>
<text x="192.5" y="135.5">10k</text>
<text x="92.9" y="143.1">10k</text>
<text x="193" y="139.3">R6</text>
<text x="239.5" y="143.1">10k</text>
<text x="240" y="140.6">R9</text>
<text x="311.7" y="143.1">R10</text>
<text x="381.7" y="140.6">AudioJack3_SwitchTR</text>
<text x="389" y="143.1">J9</text>
<text x="91.5" y="145.6">RV2B</text>
<text x="192.5" y="144.4">10k</text>
<text x="193" y="148.2">R7</text>
<text x="311.9" y="145.6">10k</text>
<text x="372.6" y="145.6">GND</text>
<text x="97" y="153.3">GND</text>
<text x="192.5" y="153.3">10k</text>
<text x="278.7" y="155.8">R12</text>
<text x="37.6" y="158.3">AudioJack3_SwitchTR</text>
<text x="48.1" y="160.9">J2</text>
<text x="193" y="157.1">R8</text>
<text x="278.8" y="158.3">10k</text>
<text x="62.7" y="163.4">GND</text>
<text x="91.7" y="166">RV2A</text>
<text x="92.9" y="163.4">10k</text>
<text x="192.5" y="162.2">10k</text>
<text x="237.6" y="164.7">+</text>
<text x="310" y="167.2">+</text>
<text x="239.7" y="169.8">TL074</text>
<text x="240.6" y="172.3">U5D</text>
<text x="312" y="172.3">TL074</text>
<text x="97" y="174.9">GND</text>
<text x="227.8" y="176.1">GND</text>
<text x="300.2" y="178.7">GND</text>
<text x="313" y="174.9">U5C</text>
<text x="92.9" y="190.1">10k</text>
<text x="91.5" y="192.6">RV3B</text>
<text x="97" y="200.8">GND</text>
<text x="37.6" y="205.3">AudioJack3_SwitchTR</text>
<text x="48.1" y="207.9">J3</text>
<text x="62.7" y="210.4">GND</text>
<text x="91.7" y="213">RV3A</text>
<text x="92.9" y="210.4">10k</text>
<text x="97" y="221.8">GND</text>
<text x="91.5" y="239.6">RV4B</text>
<text x="92.9" y="237.1">10k</text>
<text x="250.1" y="235.8">+2V5</text>
<text x="363.2" y="234.5">H1</text>
<text x="363.2" y="237.1">MountingHole</text>
<text x="383.6" y="234.5">H3</text>
<text x="383.6" y="237.1">MountingHole</text>
<text x="204.4" y="242.2">+2V5</text>
<text x="217.1" y="242.2">-2V5</text>
<text x="363.2" y="240.9">H2</text>
<text x="363.2" y="243.4">MountingHole</text>
<text x="383.6" y="240.9">H4</text>
<text x="383.6" y="243.4">MountingHole</text>
<text x="97" y="247.2">GND</text>
<text x="253.6" y="251.9" transform="rotate(-90 253.6 251.9)">V+</text>
<text x="37.6" y="252.3">AudioJack3_SwitchTR</text>
<text x="48.1" y="254.9">J4</text>
<text x="62.7" y="257.4">GND</text>
<text x="92.9" y="257.4">10k</text>
<text x="208" y="254.6">C9</text>
<text x="220.7" y="254.6">C8</text>
<text x="253.6" y="256.4" transform="rotate(-90 253.6 256.4)">V-</text>
<text x="254" y="252.3">U5E</text>
<text x="254" y="254.9">TL074</text>
<text x="91.7" y="259.9">RV4A</text>
<text x="208.3" y="260.7">100nF</text>
<text x="221" y="260.7">100nF</text>
<text x="97" y="268.8">GND</text>
<text x="250.1" y="275.2">-2V5</text>
<text x="211.3" y="277.7">GND</text>
</g>
<g font-size="1.8" fill="#a90000">
<text x="37.4" y="35.3">1</text>
<text x="37.4" y="40.4">2</text>
<text x="37.4" y="37.8">3</text>
<text x="98.8" y="95.3" transform="rotate(-90 98.8 95.3)">6</text>
<text x="52.1" y="97.5">TN</text>
<text x="52.8" y="100.1">T</text>
<text x="98.8" y="101.7" transform="rotate(-90 98.8 101.7)">4</text>
<text x="101.5" y="97.5">5</text>
<text x="235.5" y="98.8">2</text>
<text x="248.2" y="101.3">1</text>
<text x="307.9" y="101.3">6</text>
<text x="51.9" y="102.6">RN</text>
<text x="52.6" y="105.2">R</text>
<text x="52.6" y="107.7">S</text>
<text x="235.5" y="103.9">3</text>
<text x="307.9" y="106.4">5</text>
<text x="320.6" y="103.9">7</text>
<text x="98.8" y="115.6" transform="rotate(-90 98.8 115.6)">3</text>
<text x="101.5" y="117.9">2</text>
<text x="98.8" y="122" transform="rotate(-90 98.8 122)">1</text>
<text x="384.8" y="125.5">TN</text>
<text x="384.7" y="130.6">RN</text>
<text x="385.5" y="128">T</text>
<text x="385.3" y="133.1">R</text>
<text x="385.4" y="135.6">S</text>
<text x="52.1" y="143.3">TN</text>
<text x="98.8" y="141" transform="rotate(-90 98.8 141)">6</text>
<text x="101.5" y="143.3">5</text>
<text x="51.9" y="148.3">RN</text>
<text x="52.8" y="145.8">T</text>
<text x="98.8" y="147.4" transform="rotate(-90 98.8 147.4)">4</text>
<text x="52.6" y="150.9">R</text>
<text x="52.6" y="153.4">S</text>
<text x="98.8" y="161.4" transform="rotate(-90 98.8 161.4)">3</text>
<text x="234.9" y="158.5">13</text>
<text x="247.6" y="161">14</text>
<text x="307.9" y="161">9</text>
<text x="98.8" y="167.7" transform="rotate(-90 98.8 167.7)">1</text>
<text x="101.5" y="163.6">2</text>
<text x="234.9" y="163.6">12</text>
<text x="307.3" y="166.1">10</text>
<text x="320.6" y="163.6">8</text>
<text x="52.1" y="190.2">TN</text>
<text x="98.8" y="188" transform="rotate(-90 98.8 188)">6</text>
<text x="101.5" y="190.2">5</text>
<text x="51.9" y="195.3">RN</text>
<text x="52.6" y="197.9">R</text>
<text x="52.8" y="192.8">T</text>
<text x="98.8" y="194.4" transform="rotate(-90 98.8 194.4)">4</text>
<text x="52.6" y="200.4">S</text>
<text x="98.8" y="208.4" transform="rotate(-90 98.8 208.4)">3</text>
<text x="98.8" y="214.7" transform="rotate(-90 98.8 214.7)">1</text>
<text x="101.5" y="210.6">2</text>
<text x="52.1" y="237.2">TN</text>
<text x="52.8" y="239.8">T</text>
<text x="98.8" y="235" transform="rotate(-90 98.8 235)">6</text>
<text x="101.5" y="237.2">5</text>
<text x="51.9" y="242.3">RN</text>
<text x="52.6" y="244.9">R</text>
<text x="98.8" y="241.4" transform="rotate(-90 98.8 241.4)">4</text>
<text x="52.6" y="247.4">S</text>
<text x="252.5" y="247.7" transform="rotate(-90 252.5 247.7)">4</text>
<text x="98.8" y="255.3" transform="rotate(-90 98.8 255.3)">3</text>
<text x="101.5" y="257.6">2</text>
<text x="98.8" y="261.7" transform="rotate(-90 98.8 261.7)">1</text>
<text x="252.5" y="259.8" transform="rotate(-90 252.5 259.8)">11</text>
</g>
<g font-size="1.8" fill="#725600">
<text x="73.7" y="44.2">File:</text>
<text x="78.9" y="44.2">lm1117_ldo.kicad_sch</text>
<text x="73.7" y="71.1">File:</text>
<text x="78.9" y="71.1">tps54202_inverting_psu.kicad_sch</text>
</g>
<g font-size="1.8" fill="#0000c2">
<text x="74" y="54.5">Min</text>
<text x="78.4" y="54.5">input</text>
<text x="84.3" y="54.5">for</text>
<text x="88.1" y="54.5">TPS54202</text>
<text x="98.8" y="54.5">=</text>
<text x="101.5" y="54.5">4.5V</text>
<text x="335.9" y="113.1">if</text>
<text x="336.1" y="111.1">Bridge</text>
<text x="338.4" y="113.1">AC coupling</text>
<text x="343.4" y="111.1">unless</text>
<text x="350.6" y="111.1">populated</text>
<text x="351.2" y="113.1">is</text>
<text x="354" y="113.1">needed</text>
<text x="338.4" y="173.1">if</text>
<text x="338.7" y="171">Bridge</text>
<text x="340.9" y="173.1">AC coupling</text>
<text x="345.9" y="171">unless</text>
<text x="353.2" y="171">populated</text>
<text x="353.7" y="173.1">is</text>
<text x="356.5" y="173.1">needed</text>
</g>
<g font-size="1.8" fill="#0f0f0f">
<text x="167.6" y="72">ch4_left_mix_in</text>
<text x="167.6" y="80.9">ch3_left_mix_in</text>
<text x="167.6" y="89.8">ch2_left_mix_in</text>
<text x="118.5" y="97.4">ch1_left_mix_in</text>
<text x="167.6" y="98.7">ch1_left_mix_in</text>
<text x="117.3" y="117.8">ch1_right_mix_in</text>
<text x="167.6" y="131.7">ch4_right_mix_in</text>
<text x="118.5" y="143.2">ch2_left_mix_in</text>
<text x="167.6" y="140.6">ch3_right_mix_in</text>
<text x="167.6" y="149.5">ch2_right_mix_in</text>
<text x="167.6" y="158.4">ch1_right_mix_in</text>
<text x="117.3" y="163.5">ch2_right_mix_in</text>
<text x="118.5" y="190.2">ch3_left_mix_in</text>
<text x="117.3" y="210.5">ch3_right_mix_in</text>
<text x="118.5" y="237.1">ch4_left_mix_in</text>
<text x="117.3" y="257.5">ch4_right_mix_in</text>
</g>
</svg>
